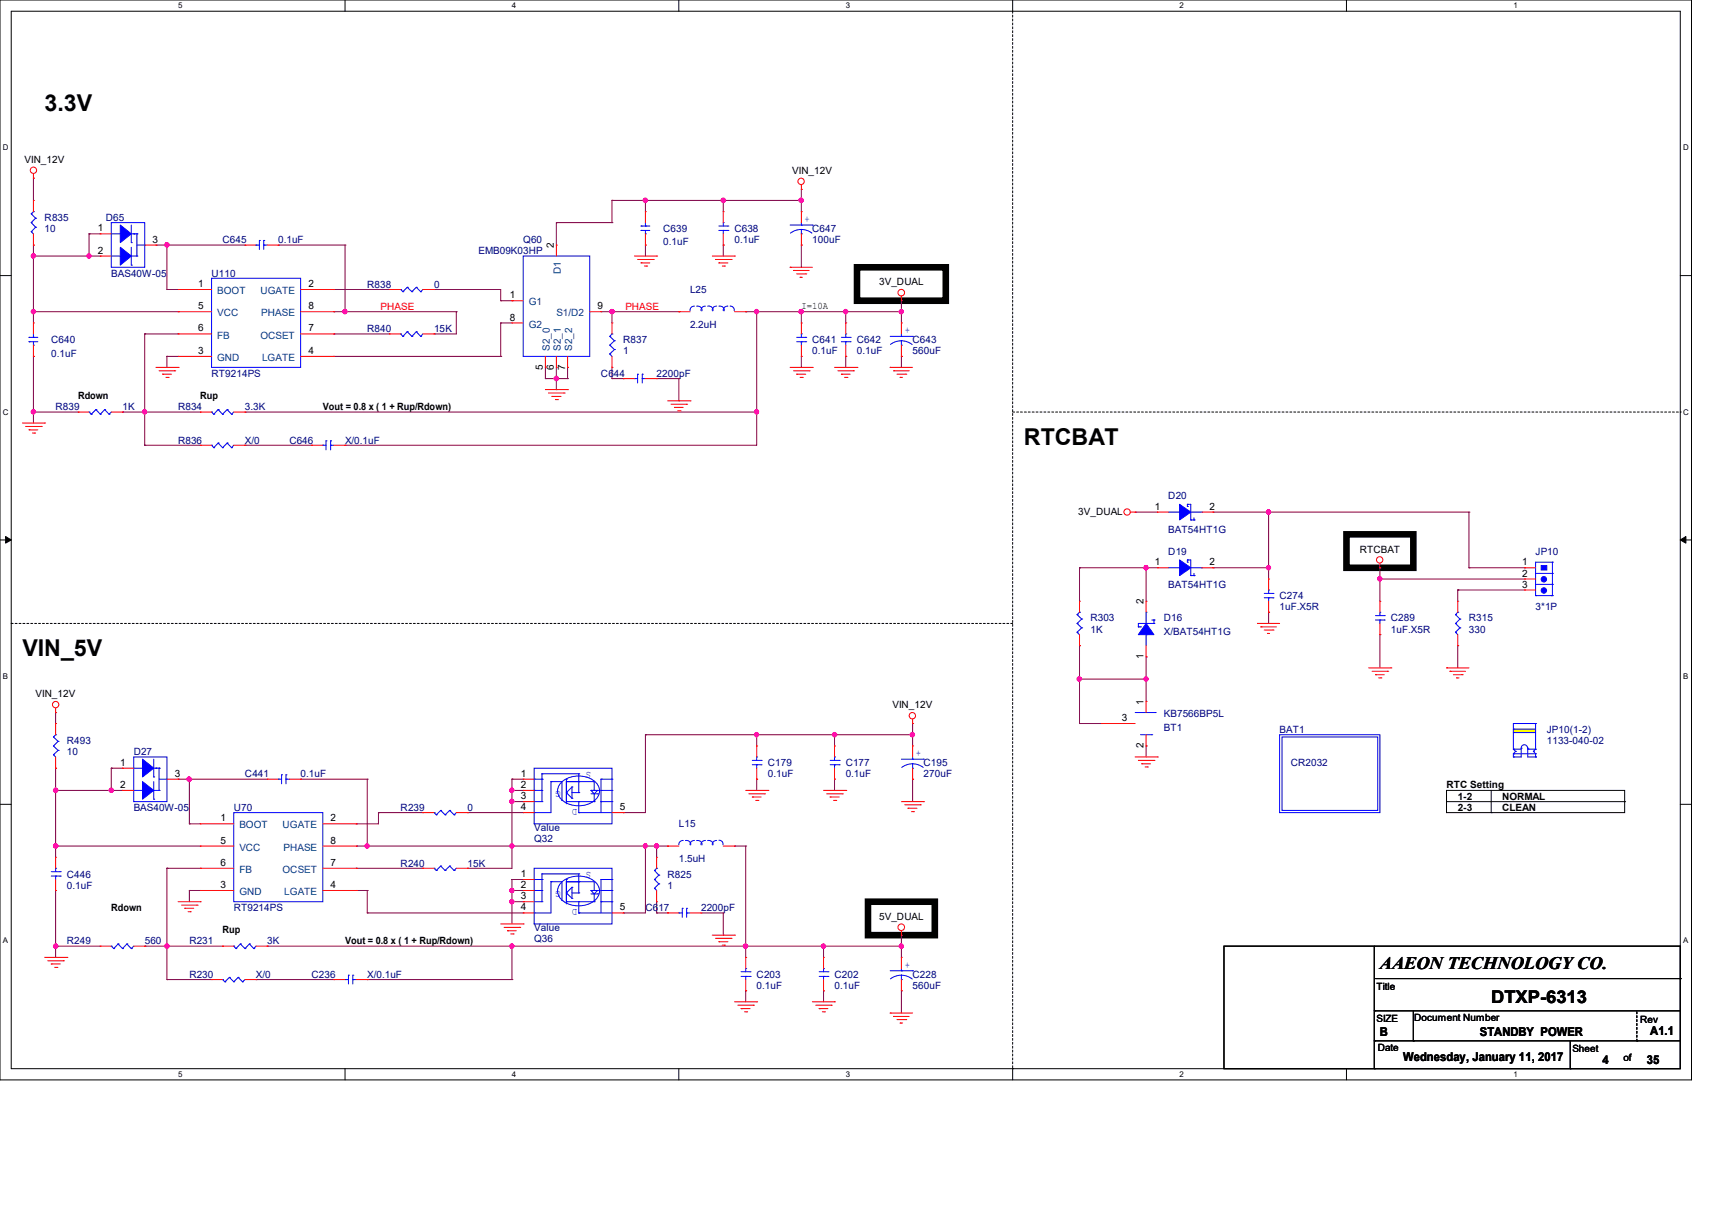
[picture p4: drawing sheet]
<svg xmlns="http://www.w3.org/2000/svg" width="297mm" height="210mm" viewBox="0 0 297 210" stroke-linecap="round" stroke-linejoin="round" font-family="sans-serif">
<path d="M0 0h293.5v187.3h-293.5zM1.9 1.9h289.6v183.4h-289.6z" fill="none" stroke="#000" stroke-width=".17"/>
<g fill="#fff">
<path d="M30.9 .2h.8v1.5h-.8z"/>
<path d="M30.9 185.5h.8v1.6h-.8z"/>
</g>
<path d="M59.9 0v1.9M59.9 185.3v2" fill="none" stroke="#000" stroke-width=".17"/>
<g fill="#fff">
<path d="M88.8 .2h.8v1.5h-.8z"/>
<path d="M88.8 185.5h.8v1.6h-.8z"/>
</g>
<path d="M117.8 0v1.9M117.8 185.3v2" fill="none" stroke="#000" stroke-width=".17"/>
<g fill="#fff">
<path d="M146.7 .2h.8v1.5h-.8z"/>
<path d="M146.7 185.5h.8v1.6h-.8z"/>
</g>
<path d="M175.7 0v1.9M175.7 185.3v2" fill="none" stroke="#000" stroke-width=".17"/>
<g fill="#fff">
<path d="M204.6 .2h.8v1.5h-.8z"/>
<path d="M204.6 185.5h.8v1.6h-.8z"/>
</g>
<path d="M233.6 0v1.9M233.6 185.3v2" fill="none" stroke="#000" stroke-width=".17"/>
<g fill="#fff">
<path d="M262.6 .2h.7v1.5h-.7z"/>
<path d="M262.6 185.5h.7v1.6h-.7z"/>
<path d="M.5 24.8h1v1.6h-1z"/>
<path d="M292 24.8h1v1.6h-1z"/>
<path d="M.5 70.7h1v1.5h-1z"/>
<path d="M292 70.7h1v1.5h-1z"/>
</g>
<path d="M0 47.8h1.9M291.5 47.8h2" fill="none" stroke="#000" stroke-width=".17"/>
<g fill="#fff">
<path d="M.5 116.5h.9v1.6h-.9z"/>
<path d="M292 116.5h.9v1.6h-.9z"/>
</g>
<path d="M0 93.6h1.9M291.5 93.6h2" fill="none" stroke="#000" stroke-width=".17"/>
<path d="M1 93l.9 .6-.9 .6zM291.5 93.6l1-.6v1.2z" fill="#000" stroke="#000" stroke-width=".17"/>
<g fill="#fff">
<path d="M.5 162.4h.9v1.5h-.9z"/>
<path d="M292 162.4h.9v1.5h-.9z"/>
</g>
<g fill="none" stroke="#000" stroke-width=".17">
<path d="M0 139.5h1.9M251 137.1h30.9v3.8h-30.9zM251 139h30.9M258.7 137.1v3.8M281.9 139h.1M291.5 139.5h2M258.7 140.9h.1M212.3 164.1h79.2v21.2h-79.2zM238.4 175.3h.1M238.4 175.3h53.1M238.4 164.1v21.2M238.6 169.7h52.9"/>
<path d="M245.2 175.3v5.2M291.5 169.7h.1M238.4 180.5h.1M238.4 185.3h.1M238.4 180.5h53.1M245.2 180.5h.1M272.4 185.3h.1M272.4 180.5v4.8"/>
</g>
<path d="M175.7 1.9v183.4M175.7 71.5h115.8M291.5 71.5h.1M1.9 108.1h.1M175.7 108.1h-173.8M284 175.5v5M175.7 185.3h.1M284 180.5h.1" fill="none" stroke="#000" stroke-width=".17" stroke-dasharray=".3"/>
<path d="M148.7 46.4h15.4v5.8h-15.4zM233.6 92.7h11.6v5.8h-11.6zM150.6 156.4h11.6v5.8h-11.6z" fill="none" stroke="#000" stroke-width="1.1"/>
<path d="M262.6 126.4h3.8v.6h-3.8z" fill-rule="evenodd" fill="#ff0" stroke="#ff0" stroke-width=".17"/>
<g fill="none" stroke="#800040" stroke-width=".17">
<path d="M5.8 30.9h.1M5.8 30.9v3.9M96.5 38.6h.1M96.5 38.6v3.9M96.5 38.6h9.7M106.2 38.6h.1M106.2 34.8h.1M106.2 34.8h32.8M106.2 34.8v3.8M112 34.8h.1M112 34.8v1.9M125.5 34.8h.1"/>
<path d="M125.5 34.8v1.9M139 32.9h.1M139 34.8h.1M139 32.9v3.8M5.8 54.1h.1M5.8 44.4h.1M5.8 42.5h.1M5.8 54.1h25.1M5.8 42.5v13.5M5.8 44.4h11.6M15.5 44.4h.1M15.5 40.6h.1"/>
<path d="M15.5 40.6v3.8M15.5 40.6h1.9M25.1 57.9h.1M25.1 57.9h5.8M25.1 57.9v19.3M27.1 42.5h.1M27.1 42.5h15.4M29 42.5h.1M29 50.2h.1M29 42.5v7.7M29 50.2h1.9M48.3 42.5h.1"/>
<path d="M48.3 42.5h11.6M57.9 50.2h.1M57.9 57.9h.1M57.9 54.1h.1M57.9 54.1h21.3M57.9 57.9h9.7M57.9 50.2h9.7M59.9 42.5h.1M59.9 54.1h.1M59.9 42.5v11.6M75.3 57.9h.1M75.3 50.2h.1"/>
<path d="M75.3 50.2h11.6v2M79.2 54.1h.1M79.2 54.1v3.8h-3.9M86.9 52.2h.1M86.9 56h.1M86.9 56v5.8M86.9 52.2h1.9M86.9 56h1.9M88.8 52.2h.1M104.3 54.1h13.5M106.2 54.1h.1M106.2 54.1v1.9"/>
<path d="M112 42.5h.1M112 42.5v1.9M117.8 54.1h.1M125.5 42.5h.1M125.5 42.5v1.9M129.4 54.1h.1M129.4 54.1h27M131.3 54.1h.1M131.3 54.1v23.1h-71.4M139 54.1h.1M139 42.5h.1M139 42.5v3.9"/>
<path d="M139 54.1v1.9M146.7 54.1h.1M146.7 54.1v1.9M156.4 54.1h.1M156.4 52.2h.1M156.4 52.2v3.8M5.8 71.5h.1M5.8 61.8h.1M5.8 61.8v11.6M5.8 71.5h7.7M21.3 71.5h.1M21.3 71.5h13.5"/>
<path d="M25.1 77.2h.1M25.1 71.5h.1M25.1 77.2h9.7M29 61.8h.1M29 61.8v1.9M29 61.8h1.9M42.5 71.5h.1M42.5 77.2h.1M42.5 71.5h88.8M42.5 77.2h11.6M57.9 61.8h29M59.9 77.2h.1"/>
<path d="M86.9 61.8h.1M94.6 65.7h.1M94.6 63.7v2M94.6 65.7h3.9M96.5 65.7h.1M96.5 67.6h.1M96.5 63.7v3.9M98.5 63.7h.1M98.5 65.7h.1M98.5 63.7v2M106.2 65.7h.1M106.2 65.7h1.9"/>
<path d="M106.2 63.7v2M108.1 65.7h.1M113.9 65.7h3.9M117.8 65.7h.1M117.8 69.5h.1M117.8 65.7v3.8M131.3 71.5h.1M139 61.8h.1M139 61.8v1.9M146.7 61.8h.1M146.7 61.8v1.9M156.4 61.8h.1"/>
<path d="M156.4 61.8v1.9M187.3 98.5h.1M187.3 98.5h13.5M187.3 98.5v5.8M196.9 88.8h.1M196.9 88.8h3.9M198.8 98.5h.1M198.8 98.5v5.8M210.4 98.5h.1M210.4 88.8h.1M210.4 98.5h9.7M210.4 88.8h44.4"/>
<path d="M220.1 88.8h.1M220.1 98.5h.1M220.1 88.8v11.6M239.4 98.5h.1M239.4 98.5v5.8M254.8 88.8h.1M254.8 98.5h.1M254.8 98.5h9.7M254.8 88.8v9.7M264.5 98.5h.1M187.3 117.8h.1M187.3 112h.1"/>
<path d="M187.3 112v13.5M187.3 117.8h11.5M198.8 113.9h.1M198.8 117.8h.1M198.8 113.9v7.7M220.1 106.2h.1M220.1 106.2v1.9M239.4 100.4h.1M239.4 110.1h.1M239.4 110.1v5.7M239.4 100.4h25.1M252.9 112h.1"/>
<path d="M252.9 102.3h.1M252.9 102.3v2M252.9 112v3.8M252.9 102.3h11.6M9.7 137.1h.1M9.7 123.6h.1M9.7 133.2h.1M9.7 137.1h11.6M9.7 123.6v1.9M9.7 133.2v15.5M19.3 137.1h.1M19.3 133.2h.1"/>
<path d="M19.3 133.2v3.9M19.3 133.2h2M30.9 135.1h.1M30.9 135.1h15.5M32.9 135.1h.1M32.9 135.1v7.8M52.2 135.1h.1M52.2 135.1h11.5M63.7 135.1h.1M63.7 135.1v11.6M88.8 137.1h.1M88.8 135.1h.1"/>
<path d="M88.8 139h.1M88.8 135.1v15.5h-7.7M88.8 137.1h2M88.8 135.1h2M88.8 139h2M112 127.4h.1M112 127.4h46.3M112 127.4v13.5h-3.9M131.3 127.4h.1M131.3 135.1h.1M131.3 127.4v2M131.3 135.1v2"/>
<path d="M144.8 127.4h.1M144.8 135.1h.1M144.8 127.4v2M144.8 135.1v2M158.3 125.5h.1M158.3 127.4h.1M158.3 135.1h.1M158.3 125.5v3.9M158.3 135.1v3.9M187.3 125.5h.1M187.3 125.5h3.8M198.8 129.4h.1"/>
<path d="M198.8 129.4v1.9M9.7 146.7h.1M9.7 154.4h.1M9.7 154.4v11.6M9.7 146.7h25.1M29 150.6h.1M29 150.6h5.8M29 150.6v19.3M32.9 154.4h.1M32.9 142.9h.1M32.9 154.4h1.9M32.9 154.4v2"/>
<path d="M32.9 142.9h1.9M61.8 154.4h.1M61.8 142.9h.1M61.8 150.6h.1M61.8 146.7h.1M61.8 154.4h1.9M61.8 146.7h54M61.8 150.6h11.6M63.7 154.4h.1M63.7 158.3h.1M63.7 146.7h.1M63.7 154.4v3.9"/>
<path d="M63.7 158.3h27.1M65.7 140.9h.1M65.7 140.9v2h-3.9M65.7 140.9h7.7M81.1 150.6h.1M81.1 140.9h.1M81.1 140.9h9.7M88.8 146.7h.1M88.8 154.4h.1M88.8 156.4h.1M88.8 152.5h.1M88.8 152.5v7.7"/>
<path d="M88.8 154.4h2M88.8 152.5h2M88.8 156.4h2M108.1 140.9h.1M108.1 158.3h.1M112 146.7h.1M112 146.7v11.6h-3.9M113.9 146.7h.1M113.9 158.3h.1M113.9 158.3h1.9M113.9 146.7v2M113.9 156.4v1.9"/>
<path d="M115.8 158.3h.1M115.8 146.7h.1M121.6 158.3h3.9M125.5 158.3h.1M125.5 158.3v3.9M127.4 146.7h.1M127.4 146.7h2M129.4 146.7h.1M129.4 146.7v19.3M9.7 164.1h.1M9.7 164.1h7.7M25.1 164.1h.1"/>
<path d="M25.1 164.1h13.5M29 169.9h.1M29 164.1h.1M29 169.9h7.7M44.4 169.9h.1M44.4 169.9h13.5M46.4 164.1h.1M46.4 164.1h110M63.7 169.9h.1M63.7 169.9h25.1M88.8 164.1h.1M88.8 169.9h.1"/>
<path d="M88.8 164.1v5.8M125.5 162.2h.1M129.4 164.1h.1M129.4 171.8h.1M129.4 171.8v1.9M142.9 171.8h.1M142.9 164.1h.1M142.9 164.1v1.9M142.9 171.8v1.9M156.4 164.1h.1M156.4 162.2h.1M156.4 171.8h.1"/>
<path d="M156.4 162.2v3.8M156.4 171.8v3.9"/>
</g>
<g fill="#f0f" stroke="#f0f" stroke-width=".17">
<circle cx="88.8" cy="137.1" r=".37"/>
<circle cx="9.7" cy="164.1" r=".38"/>
<circle cx="131.2" cy="127.4" r=".37"/>
<circle cx="111.9" cy="146.7" r=".37"/>
<circle cx="129.3" cy="164.1" r=".38"/>
<circle cx="158.3" cy="127.4" r=".38"/>
<circle cx="144.8" cy="127.4" r=".38"/>
<circle cx="19.3" cy="137.1" r=".38"/>
<circle cx="88.8" cy="154.4" r=".37"/>
<circle cx="29" cy="164.1" r=".38"/>
<circle cx="9.7" cy="146.7" r=".38"/>
<circle cx="9.7" cy="137.1" r=".38"/>
<circle cx="88.8" cy="139" r=".37"/>
<circle cx="88.8" cy="146.7" r=".37"/>
<circle cx="63.7" cy="146.7" r=".37"/>
<circle cx="88.8" cy="156.4" r=".37"/>
<circle cx="32.8" cy="135.1" r=".38"/>
<circle cx="198.8" cy="98.4" r=".37"/>
<circle cx="198.8" cy="117.8" r=".37"/>
<circle cx="187.2" cy="117.8" r=".38"/>
<circle cx="220.1" cy="98.4" r=".37"/>
<circle cx="220.1" cy="88.8" r=".37"/>
<circle cx="239.4" cy="100.4" r=".37"/>
<circle cx="156.3" cy="164.1" r=".37"/>
<circle cx="142.8" cy="164.1" r=".37"/>
<circle cx="88.8" cy="164.1" r=".37"/>
<circle cx="113.9" cy="146.7" r=".37"/>
<circle cx="5.8" cy="71.4" r=".37"/>
<circle cx="131.2" cy="71.4" r=".37"/>
<circle cx="15.4" cy="44.4" r=".37"/>
<circle cx="96.5" cy="65.6" r=".38"/>
<circle cx="139" cy="34.7" r=".38"/>
<circle cx="125.5" cy="34.7" r=".38"/>
<circle cx="59.8" cy="54" r=".37"/>
<circle cx="106.2" cy="54" r=".38"/>
<circle cx="139" cy="54" r=".38"/>
<circle cx="156.3" cy="54" r=".37"/>
<circle cx="146.7" cy="54" r=".37"/>
<circle cx="25.1" cy="71.4" r=".37"/>
<circle cx="131.2" cy="54" r=".37"/>
<circle cx="5.8" cy="54" r=".37"/>
<circle cx="5.8" cy="44.4" r=".37"/>
<circle cx="29" cy="42.5" r=".38"/>
<circle cx="111.9" cy="34.7" r=".37"/>
</g>
<g fill="none" stroke="#f00" stroke-width=".17">
<path d="M5.8 30.9h.1M5.8 34.8h.1M5.8 30.1v.8M5.8 34.8v1.9M112 36.7h.1M112 36.7v1.9M125.5 36.7h.1M125.5 36.7v1.9M139 32.9h.1M139 36.7h.1M139 32v.9M139 36.7v1.9"/>
<path d="M5.8 42.5h.1M5.8 56h.1M5.8 40.6v1.9M5.8 56v1.9M5.8 59.9v1.9M17.4 40.6h.1M17.4 44.4h.1M17.4 44.4h1.9M17.4 40.6h1.9M25.1 42.5h2M27.1 42.5h.1M30.9 50.2h.1"/>
<path d="M30.9 54.1h.1M30.9 57.9h.1M30.9 54.1h5.8M30.9 57.9h5.8M30.9 50.2h5.8M42.5 42.5h.1M42.5 42.5h1.9M46.4 42.5h1.9M48.3 42.5h.1M52.2 54.1h5.7M52.2 57.9h5.7M52.2 50.2h5.7"/>
<path d="M57.9 50.2h.1M57.9 54.1h.1M57.9 57.9h.1M67.6 57.9h.1M67.6 50.2h.1M67.6 57.9h1.9M67.6 50.2h1.9M73.4 57.9h1.9M73.4 50.2h1.9M75.3 57.9h.1M75.3 50.2h.1M88.8 52.2h.1"/>
<path d="M88.8 56h.1M88.8 52.2h2M88.8 56h2M96.5 42.5h.1M96.5 42.5v1.9M102.3 54.1h2M104.3 54.1h.1M106.2 56h.1M106.2 56v1.9M110.1 44.4h3.8M110.6 45h2.7M111.2 45.6h.1"/>
<path d="M111.2 45.6h1.5M111.8 46.1h.4M112 42.5h.1M112 40.6v1.9M112.2 46.1h.1M113.3 45h.1M113.9 44.4h.1M117.8 54.1h.1M117.8 54.1h1.9M123.6 44.4h3.8M124.1 45h2.7M124.7 45.6h.1"/>
<path d="M124.7 45.6h1.6M125.3 46.1h.4M125.5 42.5h.1M125.5 40.6v1.9M125.7 46.1h.1M126.8 45h.1M127.4 44.4h.1M127.4 54.1h2M129.4 54.1h.1M137.1 46.4h.1M137.1 46.4h3.8M137.7 46.9h.1"/>
<path d="M137.7 46.9h2.7M138.2 47.5h1.6M138.8 48.1h.1M138.8 48.1h.4M139 42.5h.1M139 56h.1M139 40.6v1.9M139 56v1.9M139 59.9v1.9M139.8 47.5h.1M146.7 56h.1M146.7 56v1.9"/>
<path d="M146.7 59.9v1.9M156.4 52.2h.1M156.4 56h.1M156.4 51.4v.8M156.4 56v1.9M156.4 59.9v1.9M3.9 73.4h3.8M4.4 74h2.8M5 74.5h.1M5 74.5h1.6M5.6 75.1h.4M5.8 61.8h.1"/>
<path d="M6 75.1h.1M7.2 74h.1M7.7 73.4h.1M13.5 71.5h.1M13.5 71.5h2M19.3 71.5h2M21.3 71.5h.1M27.1 63.7h3.8M27.6 64.3h2.7M28.2 64.9h.1M28.2 64.9h1.6M28.8 65.4h.4"/>
<path d="M29.2 65.4h.1M30.3 64.3h.1M30.9 63.7h.1M30.9 61.8h.1M30.9 61.8h5.8M34.8 71.5h.1M34.8 77.2h.1M34.8 71.5h1.9M34.8 77.2h1.9M40.6 71.5h1.9M40.6 77.2h1.9M42.5 71.5h.1"/>
<path d="M42.5 77.2h.1M52.2 61.8h5.7M54.1 77.2h.1M54.1 77.2h1.9M57.9 61.8h.1M57.9 77.2h2M59.9 77.2h.1M94.6 63.7h.1M94.6 67.6h3.9M94.6 61.8v1.9M95.2 68.2h2.7M95.8 68.7h.1"/>
<path d="M95.8 68.7h1.5M96.4 69.3h.3M96.5 63.7h.1M96.5 61.8v1.9M96.7 69.3h.1M97.9 68.2h.1M98.5 67.6h.1M98.5 63.7h.1M98.5 61.8v1.9M106.2 63.7h.1M106.2 61.8v1.9M108.1 65.7h.1"/>
<path d="M108.1 65.7h2M112 65.7h1.9M113.9 65.7h.1M115.8 69.5h3.9M116.4 70.1h2.7M117 70.7h.1M117 70.7h1.5M117.6 71.2h.4M118 71.2h.1M119.1 70.1h.1M119.7 69.5h.1M137.1 63.7h3.8"/>
<path d="M137.7 64.3h2.7M138.2 64.9h.1M138.2 64.9h1.6M138.8 65.4h.4M139 61.8h.1M139.2 65.4h.1M140.4 64.3h.1M140.9 63.7h.1M144.8 63.7h3.9M145.4 64.3h2.7M146 64.9h.1M146 64.9h1.5"/>
<path d="M146.5 65.4h.4M146.7 61.8h.1M146.9 65.4h.1M148.1 64.3h.1M148.7 63.7h.1M154.4 63.7h.1M154.4 63.7h3.9M155 64.3h.1M155 64.3h2.7M155.6 64.9h1.5M156.2 65.4h.1M156.2 65.4h.4"/>
<path d="M156.4 61.8h.1M157.1 64.9h.1M196.1 88.8h.8M196.9 88.8h.1M200.8 98.5h.1M200.8 88.8h.1M200.8 88.8h1.9M200.8 98.5h1.9M208.5 88.8h1.9M208.5 98.5h1.9M210.4 98.5h.1M210.4 88.8h.1"/>
<path d="M239.4 98.5h.1M239.4 97.7v.8M264.5 98.5h.1M264.5 98.5h1.9M187.3 112h.1M187.3 104.3h.1M187.3 104.3v1.9M187.3 110.1v1.9M198.8 113.9h.1M198.8 104.3h.1M198.8 104.3v1.9M198.8 112v1.9"/>
<path d="M218.1 108.1h.1M218.1 108.1h3.9M218.7 108.7h.1M218.7 108.7h2.7M219.3 109.3h1.6M219.9 109.9h.1M219.9 109.9h.4M220.1 106.2h.1M220.1 100.4h.1M220.1 100.4v1.9M220.1 104.3v1.9M220.9 109.3h.1"/>
<path d="M237.4 115.8h3.9M238 116.4h2.7M238.6 117h.1M238.6 117h1.6M239.2 117.6h.4M239.4 110.1h.1M239.4 104.3h.1M239.4 104.3v1.9M239.4 108.1v2M239.6 117.6h.1M240.7 116.4h.1M241.3 115.8h.1"/>
<path d="M251 115.8h.1M251 115.8h3.8M251.5 116.4h.1M251.5 116.4h2.8M252.1 117h1.6M252.7 117.6h.1M252.7 117.6h.4M252.9 112h.1M252.9 104.3h.1M252.9 104.3v1.9M252.9 110.1v1.9M253.7 117h.1"/>
<path d="M264.5 100.4h.1M264.5 102.3h.1M264.5 100.4h1.9M264.5 102.3h1.9M9.7 123.6h.1M9.7 133.2h.1M9.7 125.5h.1M9.7 122.8v.8M9.7 125.5v1.9M9.7 131.3v1.9M21.3 133.2h.1M21.3 137.1h.1"/>
<path d="M21.3 137.1h1.9M21.3 133.2h1.9M29 135.1h1.9M30.9 135.1h.1M46.4 135.1h.1M46.4 135.1h1.9M50.2 135.1h2M52.2 135.1h.1M90.8 139h.1M90.8 137.1h.1M90.8 135.1h.1M90.8 137.1h1.9"/>
<path d="M90.8 139h1.9M90.8 135.1h1.9M129.4 137.1h3.8M129.9 137.7h2.7M130.5 138.2h.1M130.5 138.2h1.5M131.1 138.8h.4M131.3 135.1h.1M131.3 129.4h.1M131.3 129.4v1.9M131.3 133.2v1.9M131.5 138.8h.1"/>
<path d="M132.6 137.7h.1M133.2 137.1h.1M142.9 137.1h3.8M143.4 137.7h2.7M144 138.2h.1M144 138.2h1.6M144.6 138.8h.4M144.8 135.1h.1M144.8 129.4h.1M144.8 129.4v1.9M144.8 133.2v1.9M145 138.8h.1"/>
<path d="M146.1 137.7h.1M146.7 137.1h.1M156.4 139h3.8M157 139.6h2.7M158.3 125.5h.1M158.3 129.4h.1M158.3 135.1h.1M158.3 124.7v.8M158.3 129.4v1.9M158.3 133.2v1.9M159.7 139.6h.1M160.2 139h.1"/>
<path d="M191.1 125.5h.1M191.1 125.5h5.8M196.9 131.3h3.9M197.5 131.9h2.7M198.1 132.5h.1M198.1 132.5h1.5M198.7 133h.4M198.8 129.4h.1M198.8 121.6h.1M198.8 121.6v2M198.8 127.4v2M199.1 133h.1"/>
<path d="M200.2 131.9h.1M200.8 131.3h.1M9.7 154.4h.1M9.7 148.7h.1M9.7 148.7v1.9M9.7 152.5v1.9M30.9 156.4h3.9M31.5 157h2.7M32 157.5h.1M32 157.5h1.6M32.6 158.1h.4M33 158.1h.1"/>
<path d="M34.2 157h.1M34.8 156.4h.1M34.8 142.9h.1M34.8 154.4h.1M34.8 146.7h.1M34.8 150.6h.1M34.8 142.9h5.8M34.8 146.7h5.8M34.8 154.4h5.8M34.8 150.6h5.8M56 142.9h5.8M56 146.7h5.8"/>
<path d="M56 154.4h5.8M56 150.6h5.8M61.8 142.9h.1M61.8 146.7h.1M61.8 154.4h.1M61.8 150.6h.1M73.4 140.9h.1M73.4 150.6h.1M73.4 150.6h1.9M73.4 140.9h1.9M79.2 150.6h1.9M79.2 140.9h1.9"/>
<path d="M81.1 140.9h.1M81.1 150.6h.1M90.8 140.9h.1M90.8 158.3h.1M90.8 156.4h.1M90.8 154.4h.1M90.8 152.5h.1M90.8 156.4h1.9M90.8 154.4h1.9M90.8 140.9h1.9M90.8 158.3h1.9M90.8 152.5h1.9"/>
<path d="M106.2 140.9h1.9M106.2 158.3h1.9M108.1 140.9h.1M108.1 158.3h.1M113.9 156.4h.1M113.9 148.7h.1M113.9 148.7v1.9M113.9 154.4v2M115.8 158.3h.1M115.8 146.7h.1M115.8 146.7h2M115.8 158.3h2"/>
<path d="M119.7 158.3h1.9M121.6 158.3h.1M125.5 146.7h1.9M127.4 146.7h.1M157.5 140.2h.1M157.5 140.2h1.6M158.1 140.8h.4M158.5 140.8h.1M7.7 166h3.9M8.3 166.6h2.7M8.9 167.2h.1M8.9 167.2h1.6"/>
<path d="M9.5 167.8h.4M9.9 167.8h.1M11 166.6h.1M11.6 166h.1M17.4 164.1h.1M17.4 164.1h1.9M23.2 164.1h1.9M25.1 164.1h.1M36.7 169.9h.1M36.7 169.9h1.9M38.6 164.1h.1M38.6 164.1h2"/>
<path d="M42.5 169.9h1.9M44.4 169.9h.1M44.4 164.1h2M46.4 164.1h.1M57.9 169.9h.1M57.9 169.9h2M61.8 169.9h1.9M63.7 169.9h.1M86.9 160.2h3.9M87.5 160.8h2.7M88.1 161.4h.1M88.1 161.4h1.5"/>
<path d="M88.6 162h.4M89 162h.1M90.2 160.8h.1M90.8 160.2h.1M123.6 162.2h3.8M124.1 162.7h2.7M124.7 163.3h.1M124.7 163.3h1.6M125.3 163.9h.4M125.7 163.9h.1M126.8 162.7h.1M127.4 162.2h.1"/>
<path d="M127.4 173.7h3.9M128 174.3h2.7M128.6 174.9h.1M128.6 174.9h1.5M129.2 175.5h.3M129.4 171.8h.1M129.4 166h.1M129.4 166v2M129.4 169.9v1.9M129.5 175.5h.1M130.7 174.3h.1M131.3 173.7h.1"/>
<path d="M140.9 173.7h3.9M141.5 174.3h2.7M142.1 174.9h.1M142.1 174.9h1.5M142.7 175.5h.3M142.9 171.8h.1M142.9 166h.1M142.9 166v2M142.9 169.9v1.9M143 175.5h.1M144.2 174.3h.1M144.8 173.7h.1"/>
<path d="M154.4 175.7h.1M154.4 175.7h3.9M155 176.3h.1M155 176.3h2.7M155.6 176.8h1.5M156.2 177.4h.1M156.2 177.4h.4M156.4 162.2h.1M156.4 166h.1M156.4 171.8h.1M156.4 161.4v.8M156.4 166v2"/>
<path d="M156.4 169.9v1.9M157.1 176.8h.1"/>
<circle cx="5.8" cy="29.5" r=".55"/>
<circle cx="139" cy="31.5" r=".55"/>
<circle cx="156.4" cy="50.8" r=".57"/>
<circle cx="195.5" cy="88.8" r=".55"/>
<circle cx="239.4" cy="97.1" r=".55"/>
<circle cx="9.7" cy="122.2" r=".55"/>
<circle cx="158.3" cy="124.1" r=".55"/>
<circle cx="156.4" cy="160.8" r=".57"/>
</g>
<g fill="none" stroke="#00f" stroke-width=".17">
<path d="M5.4 37.1h.1M5.4 38.6h.1M5.4 37.1l.8 .7M5.4 38.6l.8 .8M5.8 36.7h.1M5.8 36.7l-.4 .4M6.2 39.4h.1M6.2 37.8h.1M6.2 39.4l-.8 .8M6.2 37.8l-.8 .8M19.3 38.6h5.8v7.8h-5.8zM22.8 39v3.1"/>
<path d="M111.2 40h.1M111.2 39.2h.1M111.2 40h1.5M111.2 39.2h1.5M112 39.2h.1M112 38.6v.6M112 40v.6M124.7 40h1.6M124.7 39.2h1.6M125.5 38.6h.1M125.5 40h.1M125.5 38.6v.6"/>
<path d="M125.5 40v.6M126.3 39.2h.1M126.3 40h.1M137.1 39h3.8M139 39h.1M139 39.8l-.8 .1-1.1 .5M139 39.8l1.2 .2 .7 .4M139 38.6v.4M139 39.8v.8M140.9 39h.1M5 59.3h.1M5 58.5h.1"/>
<path d="M5 58.5h1.6M5 59.3h1.6M5.4 40.2h.1M5.4 40.2l.4 .4M5.8 59.9h.1M5.8 58.5h.1M5.8 57.9v.6M5.8 59.3v.6M19.3 40.6h2M19.3 44.4h2M21.3 40.6h.1M21.3 44.4h.1"/>
<path d="M22.6 40.6h1.1M22.8 42.1h.1M22.8 46h.1M22.8 44.4h.9M22.8 42.9v3.1M23.2 40.6h.1M23.7 44.4h.1M23.7 40.6h.1M23.7 42.5h1.4M23.7 40.6v3.8M25.1 42.5h.1M36.7 48.3h15.5v15.4h-15.5z"/>
<path d="M44.4 42.5h.1M44.4 42.5h.6M45 41.7h.1M45 41.7v1.6M45.8 41.7h.1M45.8 42.5h.1M45.8 42.5h.6M45.8 41.7v1.6M69.5 57.9h.1M69.5 50.2h.1M69.5 57.9l.4 .4M69.5 50.2l.4 .4"/>
<path d="M69.9 58.3h.1M69.9 50.6h.1M70.7 57.5h.1M70.7 49.8h.1M70.7 57.5l-.8 .8M70.7 57.5l.8 .8M70.7 49.8l-.8 .8M70.7 49.8l.8 .8M71.5 58.3h.1M71.5 50.6h.1M72.2 57.5h.1M72.2 49.8h.1"/>
<path d="M72.2 57.5l.8 .8M72.2 57.5l-.7 .8M72.2 49.8l.8 .8M72.2 49.8l-.7 .8M73 58.3h.1M73 50.6h.1M73.4 57.9l-.4 .4M73.4 50.2l-.4 .4M90.8 44.4h11.5v17.4h-11.5zM105.8 58.3h.1M105.8 59.9h.1M105.8 58.3l.8 .8"/>
<path d="M105.8 59.9l.8 .7M106.2 57.9h.1M106.2 57.9l-.4 .4M106.6 59.1h.1M106.6 59.1l-.8 .8M112 40.6h.1M120.5 53.1a.69 .69 0 0 0-.8 .8M120.9 53.1a.71 .71 0 0 1 .9 .8M122.4 53.1a.69 .69 0 0 0-.8 .8M122.8 53.1a.71 .71 0 0 1 .9 .8M124.3 53.1a.69 .69 0 0 0-.7 .8M124.7 53.1a.71 .71 0 0 1 .9 .8"/>
<path d="M126.3 53.1a.7 .7 0 0 0-.8 .8M126.7 53.1a.66 .66 0 0 1 .7 .8M138.2 58.5h1.6M138.2 59.3h1.6M139 40.6h.1M139 57.9h.1M139 59.3h.1M139 57.9v.6M139 59.3v.6M139.8 58.5h.1M139.8 59.3h.1M146 58.5h1.5"/>
<path d="M146 59.3h1.5M146.7 57.9h.1M146.7 59.3h.1M146.7 57.9v.6M146.7 59.3v.6M147.5 58.5h.1M147.5 59.3h.1M154.4 58.3h3.9M156.4 59.9h.1M156.4 58.3h.1M156.4 59.1l-.8 .1-1.1 .5M156.4 59.1l1.2 .2 .6 .4"/>
<path d="M156.4 57.9v.4M156.4 59.1v.8M158.3 58.3h.1M15.5 71.5h.1M15.5 71.5l.3 .3M15.8 71.8h.1M16.6 71h.1M16.6 71l-.8 .8M16.6 71l.8 .8M17.4 71.8h.1M18.2 71h.1M18.2 71l.7 .8"/>
<path d="M18.2 71l-.8 .8M18.9 71.8h.1M19.3 71.5l-.4 .3M36.7 71.5h.1M36.7 77.2h.1M36.7 71.5l.4 .3M36.7 77.2l.4 .4M37.1 71.8h.1M37.1 77.6h.1M37.8 71h.1M37.8 76.8h.1M37.8 71l-.7 .8"/>
<path d="M37.8 71l.8 .8M37.8 76.8l-.7 .8M37.8 76.8l.8 .8M38.6 71.8h.1M38.6 77.6h.1M39.4 71h.1M39.4 76.8h.1M39.4 71l.8 .8M39.4 71l-.8 .8M39.4 76.8l.8 .8M39.4 76.8l-.8 .8M40.2 71.8h.1"/>
<path d="M40.2 77.6h.1M40.6 71.5l-.4 .3M40.6 77.2l-.4 .4M56 77.2h.1M56 77.2h.6M56.6 76.5h.1M56.6 76.5v1.5M57.4 76.5h.1M57.4 77.2h.1M57.4 77.2h.5M57.4 76.5v1.5M105.8 61.4h.1"/>
<path d="M105.8 61.4l.4 .4M106.6 60.6h.1M106.6 60.6l-.8 .8M110.1 65.7h.1M110.1 65.7h.5M110.6 64.9h.1M110.6 64.9v1.5M111.4 64.9h.1M111.4 65.7h.1M111.4 65.7h.6M111.4 64.9v1.5M202.7 98.5h1.9"/>
<path d="M202.7 88.8h1.9M204.6 98.5h.1M204.6 88.8h.1M206 97.1h.1M206 97.5h.1M206 87.5h.1M206 87.8h.1M206 87.5h.6v2.7M206 97.1h.6v2.7M206 87.5v.3M206 97.1v.4M206.6 99.8h.1"/>
<path d="M206.6 90.2h.1M206.6 98.5h1.9M206.6 99.8h.5M206.6 88.8h1.9M206.6 90.2h.5M207.1 99.8h.1M207.1 90.2h.1M207.1 89.8v.4M207.1 99.4v.4M208.5 98.5h.1M208.5 88.8h.1M266.4 99.4h2.9"/>
<path d="M269.3 97.5h.1M269.3 99.4h.1M269.3 97.5h-2.9v5.8M269.3 97.5v5.8M186.9 106.6h.1M186.9 109.6h.1M186.9 108.1h.1M186.9 106.6l.8 .8M186.9 109.6l.4 .5M186.9 108.1l.8 .8M187.3 106.2h.1M187.3 106.2l-.4 .4"/>
<path d="M187.7 108.9h.1M187.7 107.4h.1M187.7 108.9l-.8 .7M187.7 107.4l-.8 .7M197.5 108.7h.1M197.5 108.7h.4M197.9 108.7h.1M198.8 110.1h.1M198.8 106.2h.1M198.8 106.2v1.9M198.8 110.1v1.9M199.8 107.5h.4"/>
<path d="M200.2 108.1h.1M200.2 107.5h.1M200.2 108.1h-2.7v.6M200.2 107.5v.6M219.3 102.9h1.6M219.3 103.7h1.6M220.1 102.3h.1M220.1 103.7h.1M220.1 102.3v.6M220.1 103.7v.6M220.9 102.9h.1M220.9 103.7h.1"/>
<path d="M238.6 106.8h1.6M238.6 107.5h1.6M239.4 106.2h.1M239.4 107.5h.1M239.4 106.2v.6M239.4 107.5v.6M240.2 106.8h.1M240.2 107.5h.1M252.5 106.6h.1M252.5 109.6h.1M252.5 108.1h.1M252.5 106.6l.8 .8"/>
<path d="M252.5 109.6l.4 .5M252.5 108.1l.8 .8M252.9 106.2h.1M252.9 106.2l-.4 .4M253.3 108.9h.1M253.3 107.4h.1M253.3 108.9l-.8 .7M253.3 107.4l-.8 .7M266.4 103.3h.1M266.4 101.3h2.9M266.4 103.3h2.9M269.1 103.3h.1"/>
<path d="M269.3 103.3h.1M269.3 101.3h.1M9.3 127.8h.1M9.3 130.9h.1M9.3 129.4h.1M9.3 127.8l.8 .8M9.3 130.9l.4 .4M9.3 129.4l.8 .7M9.7 127.4h.1M9.7 127.4l-.4 .4M10.1 130.1h.1M10.1 128.6h.1"/>
<path d="M10.1 130.1l-.8 .8M10.1 128.6l-.8 .8M23.2 131.3h5.8v7.7h-5.8zM23.2 137.1h1.9M23.2 133.2h1.9M25.1 133.2h.1M25.1 137.1h.1M26.5 133.2h1.1M26.7 134.7h.1M26.7 138.6h.1M26.7 137.1h.9M26.7 131.7v3"/>
<path d="M26.7 135.6v3M27.1 133.2h.1M27.6 137.1h.1M27.6 133.2h.1M27.6 135.1h1.4M27.6 133.2v3.9M29 135.1h.1M48.3 135.1h.1M48.3 135.1h.6M48.9 134.4h.1M48.9 134.4v1.5M49.6 134.4h.1"/>
<path d="M49.6 135.1h.1M49.6 135.1h.6M49.6 134.4v1.5M92.7 133.2h13.5v9.7h-13.5zM92.7 137.1h.1M92.7 135.1h.1M92.7 139h1.3M92.7 137.1h1.3M92.7 135.1h1.3M94 139h.1M94 137.1h.1M94 135.1h.1"/>
<path d="M94 134.2h.1M94 134.2v4.8M94 134.2h6.4M95.6 135.6h.1M95.6 135.6h1.9v3.2M95.6 135.6v5.3h-2.9M97.5 138.8h.1M97.5 135.5a4.5 4.5 0 0 1 6.1 .5 2.13 2.13 0 0 1-1 3.2 4.5 4.5 0 0 1-5.5-.9 1.99 1.99 0 0 1 .4-2.8zM98.3 135.1h.1M98.3 139h.1M98.3 135.6h.1M98.3 137.5h.1"/>
<path d="M98.3 135.1v4.3M98.3 135.6h4.8v1.5M98.3 139h4.8M98.3 137.5l.9 .9M99.2 138.4h.1M99.2 136.5h.1M99.2 136.5v1.9M99.2 136.5l-.9 1M99.2 137.5h1.2M100.2 135.6h.1M100.4 135.6h.1M100.4 137.5h.1"/>
<path d="M100.4 134.2h.1M100.4 139h.1M100.4 134.2v3.3M100.4 139v1.9M102.5 137.1h.1M102.5 137.1l.6 .6M102.5 137.1h1.2M102.5 137.7h1.2M103.1 139h.1M103.1 137.1h.1M103.1 137.7v1.3M103.7 137.1h.1"/>
<path d="M103.7 137.7h.1M103.7 137.1l-.6 .6M104.3 139h.1M104.3 137.1h.1M104.3 135.1h.1M104.3 139h1.9M104.3 137.1h1.9M104.3 135.1v5.8M104.3 135.1h1.9M106.2 137.1h.1M106.2 135.1h.1M106.2 139h.1"/>
<path d="M130.5 131.9h1.5M130.5 132.6h1.5M131.3 131.3h.1M131.3 132.6h.1M131.3 131.3v.6M131.3 132.6v.6M132 131.9h.1M132 132.6h.1M144 131.9h1.6M144 132.6h1.6M144.8 131.3h.1M144.8 132.6h.1"/>
<path d="M144.8 131.3v.6M144.8 132.6v.6M145.6 131.9h.1M145.6 132.6h.1M156.4 131.7h3.8M158.3 133.2h.1M158.3 131.7h.1M158.3 132.5l-.8 .1-1.1 .5M158.3 132.5l1.2 .2 .7 .4M158.3 131.3v.4M158.3 132.5v.7M160.2 131.7h.1"/>
<path d="M196.9 123.6h3.5M197.9 127.4h1.9M199.8 127.4h.1M200.4 123.6h.1M222 127.4h17.4v13.5h-17.4zM222.4 127.8h16.6v12.7h-16.6zM262.6 127h.1M262.6 126.4h.1M262.6 130.7h.1M262.6 129.9h.1M262.6 125.5h.1M262.6 131.3h.1"/>
<path d="M262.6 127h3.8M262.6 126.4h3.8M262.6 130.7h3.8M262.6 129.9h1.3M262.6 125.5v4.4M262.6 130.7v.6M262.6 129.9l.3 .4M262.6 125.5h3.8M262.9 130.3h.1M262.9 130.3l-.3 .4M263.9 129.8h.1M263.9 129.8v1.5h-1.3"/>
<path d="M265 129.7a.55 .55 0 0 0-.5-.5 .55 .55 0 0 0-.6 .6M265 129.9h.1M265 129.8h.1M265 129.9h1.4M265 129.8v1.5h1.4M266 130.3h.1M266 130.3l.4 .4M266.4 125.5h.1M266.4 129.9h.1M266.4 130.7h.1M266.4 131.3h.1M266.4 125.5v4.4"/>
<path d="M266.4 130.7v.6M266.4 129.9l-.4 .4M8.9 151.2h1.6M8.9 151.9h1.6M9.7 150.6h.1M9.7 151.9h.1M9.7 150.6v.6M9.7 151.9v.6M10.5 151.2h.1M10.5 151.9h.1M40.6 140.9h15.4v15.5h-15.4zM75.3 140.9h.1"/>
<path d="M75.3 150.6h.1M75.3 140.9l.4 .4M75.3 150.6l.4 .4M75.7 141.3h.1M75.7 151h.1M76.5 140.5h.1M76.5 150.2h.1M76.5 140.5l-.8 .8M76.5 140.5l.7 .8M76.5 150.2l-.8 .8M76.5 150.2l.7 .8M77.2 141.3h.1"/>
<path d="M77.2 151h.1M78 140.5h.1M78 150.2h.1M78 140.5l.8 .8M78 140.5l-.8 .8M78 150.2l.8 .8M78 150.2l-.8 .8M78.8 141.3h.1M78.8 151h.1M79.2 140.9l-.4 .4M79.2 150.6l-.4 .4M92.7 150.6h13.5v9.6h-13.5z"/>
<path d="M92.7 140.9h.1M92.7 158.3h.1M92.7 154.4h.1M92.7 152.5h.1M92.7 156.4h1.3M92.7 154.4h1.3M92.7 152.5h1.3M94 156.4h.1M94 154.4h.1M94 152.5h.1M94 151.6h.1M94 151.6v4.8"/>
<path d="M94 151.6h6.4M95.6 152.9h.1M95.6 152.9h1.9v3.3M95.6 152.9v5.4h-2.9M97.5 156.2h.1M97.5 152.9a4.5 4.5 0 0 1 6.1 .5 2.13 2.13 0 0 1-1 3.1 4.5 4.5 0 0 1-5.5-.8 1.99 1.99 0 0 1 .4-2.8zM98.3 152.5h.1M98.3 156.4h.1M98.3 152.9h.1M98.3 154.9h.1M98.3 152.5v4.3M98.3 152.9h4.8v1.5"/>
<path d="M98.3 156.4h4.8M98.3 154.9l.9 .9M99.2 155.8h.1M99.2 153.9h.1M99.2 153.9v1.9M99.2 153.9l-.9 1M99.2 154.9h1.2M100.2 152.9h.1M100.4 140.9h.1M100.4 152.9h.1M100.4 154.9h.1M100.4 151.6h.1"/>
<path d="M100.4 156.4h.1M100.4 158.3h.1M100.4 151.6v3.3M100.4 156.4v1.9M100.4 140.9h5.8M100.4 158.3h5.8M102.5 154.4h.1M102.5 154.4l.6 .6M102.5 154.4h1.2M102.5 155h1.2M103.1 156.4h.1M103.1 154.4h.1"/>
<path d="M103.1 155v1.4M103.7 154.4h.1M103.7 155h.1M103.7 154.4l-.6 .6M104.3 156.4h.1M104.3 154.4h.1M104.3 152.5h.1M104.3 152.5v5.8M104.3 156.4h1.9M104.3 154.4h1.9M104.3 152.5h1.9M106.2 154.4h.1"/>
<path d="M106.2 152.5h.1M106.2 156.4h.1M113.5 151h.1M113.5 154.1h.1M113.5 152.5h.1M113.5 151l.8 .8M113.5 154.1l.4 .3M113.5 152.5l.8 .8M113.9 150.6h.1M113.9 150.6l-.4 .4M114.3 153.3h.1M114.3 151.8h.1"/>
<path d="M114.3 153.3l-.8 .8M114.3 151.8l-.8 .7M117.8 158.3h.1M117.8 158.3h.6M118.4 157.5h.1M118.4 157.5v1.6M118.5 145.8a.69 .69 0 0 0-.7 .7M118.9 145.8a.71 .71 0 0 1 .9 .7M119.1 157.5h.1M119.1 158.3h.1M119.1 158.3h.6M119.1 157.5v1.6"/>
<path d="M120.5 145.8a.69 .69 0 0 0-.8 .7M120.9 145.8a.71 .71 0 0 1 .9 .7M122.4 145.8a.69 .69 0 0 0-.8 .7M122.8 145.8a.71 .71 0 0 1 .9 .7M124.3 145.8a.69 .69 0 0 0-.7 .7M124.7 145.7a.66 .66 0 0 1 .7 .8M19.3 164.1h.1M19.3 164.1l.4 .4M19.7 164.5h.1M20.5 163.7h.1M20.5 163.7l-.8 .8M20.5 163.7l.8 .8"/>
<path d="M21.3 164.5h.1M22 163.7h.1M22 163.7l.8 .8M22 163.7l-.7 .8M22.8 164.5h.1M23.2 164.1l-.4 .4M38.6 169.9h.1M38.6 169.9l.4 .4M39 170.3h.1M39.8 169.5h.1M39.8 169.5l-.8 .8M39.8 169.5l.8 .8"/>
<path d="M40.6 164.1h.1M40.6 170.3h.1M40.6 164.1l.3 .4M40.9 164.5h.1M41.3 169.5h.1M41.3 169.5l.8 .8M41.3 169.5l-.7 .8M41.7 163.7h.1M41.7 163.7l-.8 .8M41.7 163.7l.8 .8M42.1 170.3h.1M42.5 164.5h.1"/>
<path d="M42.5 169.9l-.4 .4M43.3 163.7h.1M43.3 163.7l.7 .8M43.3 163.7l-.8 .8M44 164.5h.1M44.4 164.1l-.4 .4M59.9 169.9h.1M59.9 169.9h.6M60.5 169.1h.1M60.5 169.1v1.5M61.2 169.1h.1M61.2 169.9h.1"/>
<path d="M61.2 169.9h.6M61.2 169.1v1.5M128.6 168.5h1.5M128.6 169.3h1.5M129.4 168h.1M129.4 169.3h.1M129.4 168v.5M129.4 169.3v.6M130.1 168.5h.1M130.1 169.3h.1M142.1 168.5h1.5M142.1 169.3h1.5"/>
<path d="M142.9 168h.1M142.9 169.3h.1M142.9 168v.5M142.9 169.3v.6M143.6 168.5h.1M143.6 169.3h.1M154.4 168.4h3.9M156.4 169.9h.1M156.4 168.4h.1M156.4 169.1l-.8 .1-1.1 .6M156.4 169.1l1.2 .3 .7 .4M156.4 168v.4"/>
<path d="M156.4 169.1v.8M158.3 168.4h.1"/>
</g>
<g fill="#00f" stroke="#00f" stroke-width=".17">
<path d="M20.9 39l1.9 1.6-1.9 1.5z" fill-rule="evenodd"/>
<path d="M20.9 42.9l1.9 1.5-1.9 1.6z" fill-rule="evenodd"/>
<path d="M204.6 97.1l2 1.4-2 1.3z" fill-rule="evenodd"/>
<path d="M198.8 108.1l1.4 2h-2.7z" fill-rule="evenodd"/>
<path d="M24.7 131.7l2 1.5-2 1.5z" fill-rule="evenodd"/>
<path d="M24.7 135.6l2 1.5-2 1.5z" fill-rule="evenodd"/>
<path d="M204.6 87.5l2 1.3-2 1.4z" fill-rule="evenodd"/>
<path d="M267.4 98.1h1v.7h-1z" fill-rule="evenodd"/>
<circle cx="267.8" cy="100.5" r=".47"/>
<circle cx="267.8" cy="102.4" r=".47"/>
</g>
<g font-size="4">
<text x="7.7" y="19.2">3.3V</text>
<text x="177.6" y="77.1">RTCBAT</text>
<text x="3.9" y="113.8">VIN_5V</text>
</g>
<g font-size="3">
<text x="239.4" y="168">AAEON TECHNOLOGY CO.</text>
<text x="258.7" y="173.9">DTXP-6313</text>
</g>
<g font-size="2.1">
<text x="239.4" y="179.6">B</text>
<text x="256.8" y="179.6">STANDBY POWER</text>
<text x="286.3" y="179.4">A1.1</text>
<text x="243.5" y="184">Wednesday, January 11, 2017</text>
<text x="278" y="184.4">4</text>
<text x="285.7" y="184.4">35</text>
</g>
<g font-size="1.7">
<text x="4.3" y="28.3">VIN_12V</text>
<text x="137.5" y="30.2">VIN_12V</text>
<text x="17" y="40.1">1</text>
<text x="17" y="44">2</text>
<text x="26.5" y="42.1">3</text>
<text x="96.1" y="43.1" transform="rotate(-90 96.1 43.1)">2</text>
<text x="34.4" y="49.8">1</text>
<text x="34.4" y="53.6">5</text>
<text x="53.5" y="49.8">2</text>
<text x="53.5" y="53.6">8</text>
<text x="88.4" y="51.7">1</text>
<text x="103.7" y="53.6">9</text>
<text x="139" y="53.6">I=10A</text>
<text x="152.5" y="49.5">3V_DUAL</text>
<text x="34.4" y="57.5">6</text>
<text x="53.5" y="57.5">7</text>
<text x="88.4" y="55.6">8</text>
<text x="34.4" y="61.4">3</text>
<text x="53.5" y="61.4">4</text>
<text x="94.2" y="64.1" transform="rotate(-90 94.2 64.1)">5</text>
<text x="96.1" y="64.1" transform="rotate(-90 96.1 64.1)">6</text>
<text x="98" y="64.1" transform="rotate(-90 98 64.1)">7</text>
<text x="13.5" y="69.2">Rdown</text>
<text x="34.8" y="69.2">Rup</text>
<text x="56" y="71.1">Vout = 0.8 x ( 1 + Rup/Rdown)</text>
<text x="187.1" y="89.3">3V_DUAL</text>
<text x="200.4" y="88.4">1</text>
<text x="209.8" y="88.4">2</text>
<text x="235.9" y="95.8">RTCBAT</text>
<text x="200.4" y="98">1</text>
<text x="209.8" y="98">2</text>
<text x="264.1" y="98">1</text>
<text x="264.1" y="100">2</text>
<text x="264.1" y="101.9">3</text>
<text x="198.4" y="104.8" transform="rotate(-90 198.4 104.8)">2</text>
<text x="198.4" y="114.3" transform="rotate(-90 198.4 114.3)">1</text>
<text x="6.2" y="120.9">VIN_12V</text>
<text x="154.9" y="122.8">VIN_12V</text>
<text x="194.6" y="125">3</text>
<text x="198.4" y="122.2" transform="rotate(-90 198.4 122.2)">1</text>
<text x="198.4" y="129.7" transform="rotate(-90 198.4 129.7)">2</text>
<text x="20.9" y="132.8">1</text>
<text x="20.9" y="136.6">2</text>
<text x="30.3" y="134.7">3</text>
<text x="90.3" y="136.6">2</text>
<text x="90.3" y="134.7">1</text>
<text x="251" y="136.7">RTC Setting</text>
<text x="38.2" y="142.4">1</text>
<text x="57.4" y="142.4">2</text>
<text x="90.3" y="140.5">4</text>
<text x="90.3" y="138.6">3</text>
<text x="107.5" y="140.5">5</text>
<text x="252.9" y="138.7">1-2</text>
<text x="252.9" y="140.6">2-3</text>
<text x="260.6" y="138.7">NORMAL</text>
<text x="260.6" y="140.6">CLEAN</text>
<text x="38.2" y="146.3">5</text>
<text x="57.4" y="146.3">8</text>
<text x="38.2" y="154">3</text>
<text x="38.2" y="150.2">6</text>
<text x="57.4" y="154">4</text>
<text x="57.4" y="150.2">7</text>
<text x="90.3" y="156">3</text>
<text x="90.3" y="154">2</text>
<text x="90.3" y="152.1">1</text>
<text x="19.3" y="158">Rdown</text>
<text x="38.6" y="161.8">Rup</text>
<text x="90.3" y="157.9">4</text>
<text x="107.5" y="157.9">5</text>
<text x="152.5" y="159.5">5V_DUAL</text>
<text x="59.9" y="163.8">Vout = 0.8 x ( 1 + Rup/Rdown)</text>
<text x="238.8" y="171.7">Title</text>
<text x="238.8" y="177.3">SIZE</text>
<text x="245.4" y="177.1">Document Number</text>
<text x="284.6" y="177.5">Rev</text>
<text x="239" y="182.3">Date</text>
<text x="272.8" y="182.5">Sheet</text>
<text x="281.6" y="184.1">of</text>
</g>
<g font-size="1.7" fill="#000080">
<text x="7.7" y="38.3">R835</text>
<text x="7.7" y="40.2">10</text>
<text x="18.4" y="38.3">D65</text>
<text x="115.1" y="40.2">C639</text>
<text x="127.4" y="40.2">C638</text>
<text x="140.9" y="40.2">C647</text>
<text x="19.3" y="48">BAS40W-05</text>
<text x="36.7" y="48">U110</text>
<text x="38.6" y="42.2">C645</text>
<text x="48.3" y="42.2">0.1uF</text>
<text x="83" y="44.1">EMB09K03HP</text>
<text x="90.8" y="42.2">Q60</text>
<text x="115.1" y="42.5">0.1uF</text>
<text x="127.4" y="42.2">0.1uF</text>
<text x="140.9" y="42.2">100uF</text>
<text x="63.7" y="49.9">R838</text>
<text x="75.3" y="49.9">0</text>
<text x="119.7" y="50.8">L25</text>
<text x="8.9" y="59.5">C640</text>
<text x="63.7" y="57.6">R840</text>
<text x="75.3" y="57.6">15K</text>
<text x="108.1" y="59.5">R837</text>
<text x="119.7" y="56.9">2.2uH</text>
<text x="140.9" y="59.5">C641</text>
<text x="148.7" y="59.5">C642</text>
<text x="158.3" y="59.5">C643</text>
<text x="8.9" y="61.8">0.1uF</text>
<text x="36.7" y="65.3">RT9214PS</text>
<text x="104.3" y="65.3">C644</text>
<text x="108.1" y="61.5">1</text>
<text x="113.9" y="65.3">2200pF</text>
<text x="140.9" y="61.5">0.1uF</text>
<text x="148.7" y="61.5">0.1uF</text>
<text x="158.3" y="61.5">560uF</text>
<text x="9.7" y="71.1">R839</text>
<text x="21.3" y="71.1">1K</text>
<text x="30.9" y="71.1">R834</text>
<text x="42.5" y="71.1">3.3K</text>
<text x="30.9" y="76.9">R836</text>
<text x="42.5" y="76.9">X/0</text>
<text x="50.2" y="76.9">C646</text>
<text x="59.9" y="76.9">X/0.1uF</text>
<text x="202.7" y="86.6">D20</text>
<text x="202.7" y="92.4">BAT54HT1G</text>
<text x="202.7" y="96.2">D19</text>
<text x="266.4" y="96.2">JP10</text>
<text x="189.2" y="107.8">R303</text>
<text x="201.9" y="107.8">D16</text>
<text x="202.7" y="102">BAT54HT1G</text>
<text x="222" y="103.9">C274</text>
<text x="222" y="105.9">1uF.X5R</text>
<text x="241.3" y="107.8">C289</text>
<text x="254.8" y="107.8">R315</text>
<text x="266.4" y="105.9">3*1P</text>
<text x="189.2" y="109.7">1K</text>
<text x="201.9" y="110.1">X/BAT54HT1G</text>
<text x="241.3" y="109.7">1uF.X5R</text>
<text x="254.8" y="109.7">330</text>
<text x="201.9" y="124.4">KB7566BP5L</text>
<text x="11.6" y="129">R493</text>
<text x="11.6" y="131">10</text>
<text x="23.2" y="131">D27</text>
<text x="201.9" y="126.7">BT1</text>
<text x="222" y="127.1">BAT1</text>
<text x="268.3" y="127.1">JP10(1-2)</text>
<text x="268.3" y="129">1133-040-02</text>
<text x="42.5" y="134.8">C441</text>
<text x="52.2" y="134.8">0.1uF</text>
<text x="133.2" y="132.9">C179</text>
<text x="133.2" y="134.8">0.1uF</text>
<text x="146.7" y="132.9">C177</text>
<text x="146.7" y="134.8">0.1uF</text>
<text x="160.2" y="132.9">C195</text>
<text x="160.2" y="134.8">270uF</text>
<text x="223.9" y="132.9">CR2032</text>
<text x="23.2" y="140.6">BAS40W-05</text>
<text x="40.6" y="140.6">U70</text>
<text x="69.5" y="140.6">R239</text>
<text x="81.1" y="140.6">0</text>
<text x="117.8" y="143.5">L15</text>
<text x="92.7" y="146">Q32</text>
<text x="92.7" y="144.1">Value</text>
<text x="117.8" y="149.5">1.5uH</text>
<text x="11.6" y="152.2">C446</text>
<text x="11.6" y="154.1">0.1uF</text>
<text x="69.5" y="150.3">R240</text>
<text x="81.1" y="150.3">15K</text>
<text x="115.8" y="152.2">R825</text>
<text x="115.8" y="154.1">1</text>
<text x="40.6" y="158">RT9214PS</text>
<text x="92.7" y="161.5">Value</text>
<text x="112" y="158">C617</text>
<text x="121.6" y="158">2200pF</text>
<text x="11.6" y="163.8">R249</text>
<text x="25.1" y="163.8">560</text>
<text x="32.8" y="163.8">R231</text>
<text x="46.3" y="163.8">3K</text>
<text x="92.7" y="163.4">Q36</text>
<text x="32.8" y="169.6">R230</text>
<text x="44.4" y="169.6">X/0</text>
<text x="54.1" y="169.6">C236</text>
<text x="63.7" y="169.6">X/0.1uF</text>
<text x="131.3" y="169.6">C203</text>
<text x="131.3" y="171.5">0.1uF</text>
<text x="144.8" y="169.6">C202</text>
<text x="144.8" y="171.5">0.1uF</text>
<text x="158.3" y="169.6">C228</text>
<text x="158.3" y="171.5">560uF</text>
</g>
<g font-size="1.7" fill="#00f">
<text x="139.6" y="38.5">+</text>
<text x="157" y="57.8">+</text>
<text x="158.9" y="131.1">+</text>
<text x="97.3" y="137.2" transform="rotate(-180 97.3 137.2)">G</text>
<text x="102.5" y="133.9" transform="rotate(-180 102.5 133.9)">S</text>
<text x="100.2" y="140.2" transform="rotate(-180 100.2 140.2)">D</text>
<text x="97.3" y="154.6" transform="rotate(-180 97.3 154.6)">G</text>
<text x="102.5" y="151.3" transform="rotate(-180 102.5 151.3)">S</text>
<text x="100.2" y="157.6" transform="rotate(-180 100.2 157.6)">D</text>
<text x="157" y="167.8">+</text>
</g>
<g font-size="1.7" fill="#004080">
<text x="97.3" y="47.6" transform="rotate(-90 97.3 47.6)">D1</text>
<text x="37.7" y="51">BOOT</text>
<text x="45.2" y="51">UGATE</text>
<text x="91.7" y="53">G1</text>
<text x="37.7" y="54.9">VCC</text>
<text x="37.7" y="58.7">FB</text>
<text x="45.2" y="58.7">OCSET</text>
<text x="45.3" y="54.9">PHASE</text>
<text x="91.7" y="56.8">G2</text>
<text x="96.5" y="54.9">S1/D2</text>
<text x="37.7" y="62.6">GND</text>
<text x="45.5" y="62.6">LGATE</text>
<text x="95.4" y="60.8" transform="rotate(-90 95.4 60.8)">S2_0</text>
<text x="97.3" y="60.8" transform="rotate(-90 97.3 60.8)">S2_1</text>
<text x="99.3" y="60.8" transform="rotate(-90 99.3 60.8)">S2_2</text>
<text x="41.5" y="143.7">BOOT</text>
<text x="49" y="143.7">UGATE</text>
<text x="41.5" y="147.5">VCC</text>
<text x="49.2" y="147.5">PHASE</text>
<text x="41.5" y="155.2">GND</text>
<text x="41.5" y="151.4">FB</text>
<text x="49" y="151.4">OCSET</text>
<text x="49.3" y="155.2">LGATE</text>
</g>
<g font-size="1.7" fill="#f00">
<text x="66" y="53.7">PHASE</text>
<text x="108.5" y="53.7">PHASE</text>
</g>
<g font-size="1.4">
<text x="30.9" y="1.4">5</text>
<text x="88.8" y="1.4">4</text>
<text x="146.7" y="1.4">3</text>
<text x="204.6" y="1.4">2</text>
<text x="262.6" y="1.4">1</text>
<text x=".5" y="26.1">D</text>
<text x="292" y="26.1">D</text>
<text x=".5" y="71.9">C</text>
<text x="292" y="71.9">C</text>
<text x=".5" y="117.8">B</text>
<text x="292" y="117.8">B</text>
<text x=".5" y="163.6">A</text>
<text x="292" y="163.6">A</text>
<text x="30.9" y="186.8">5</text>
<text x="88.8" y="186.8">4</text>
<text x="146.7" y="186.8">3</text>
<text x="204.6" y="186.8">2</text>
<text x="262.6" y="186.8">1</text>
</g>
</svg>
